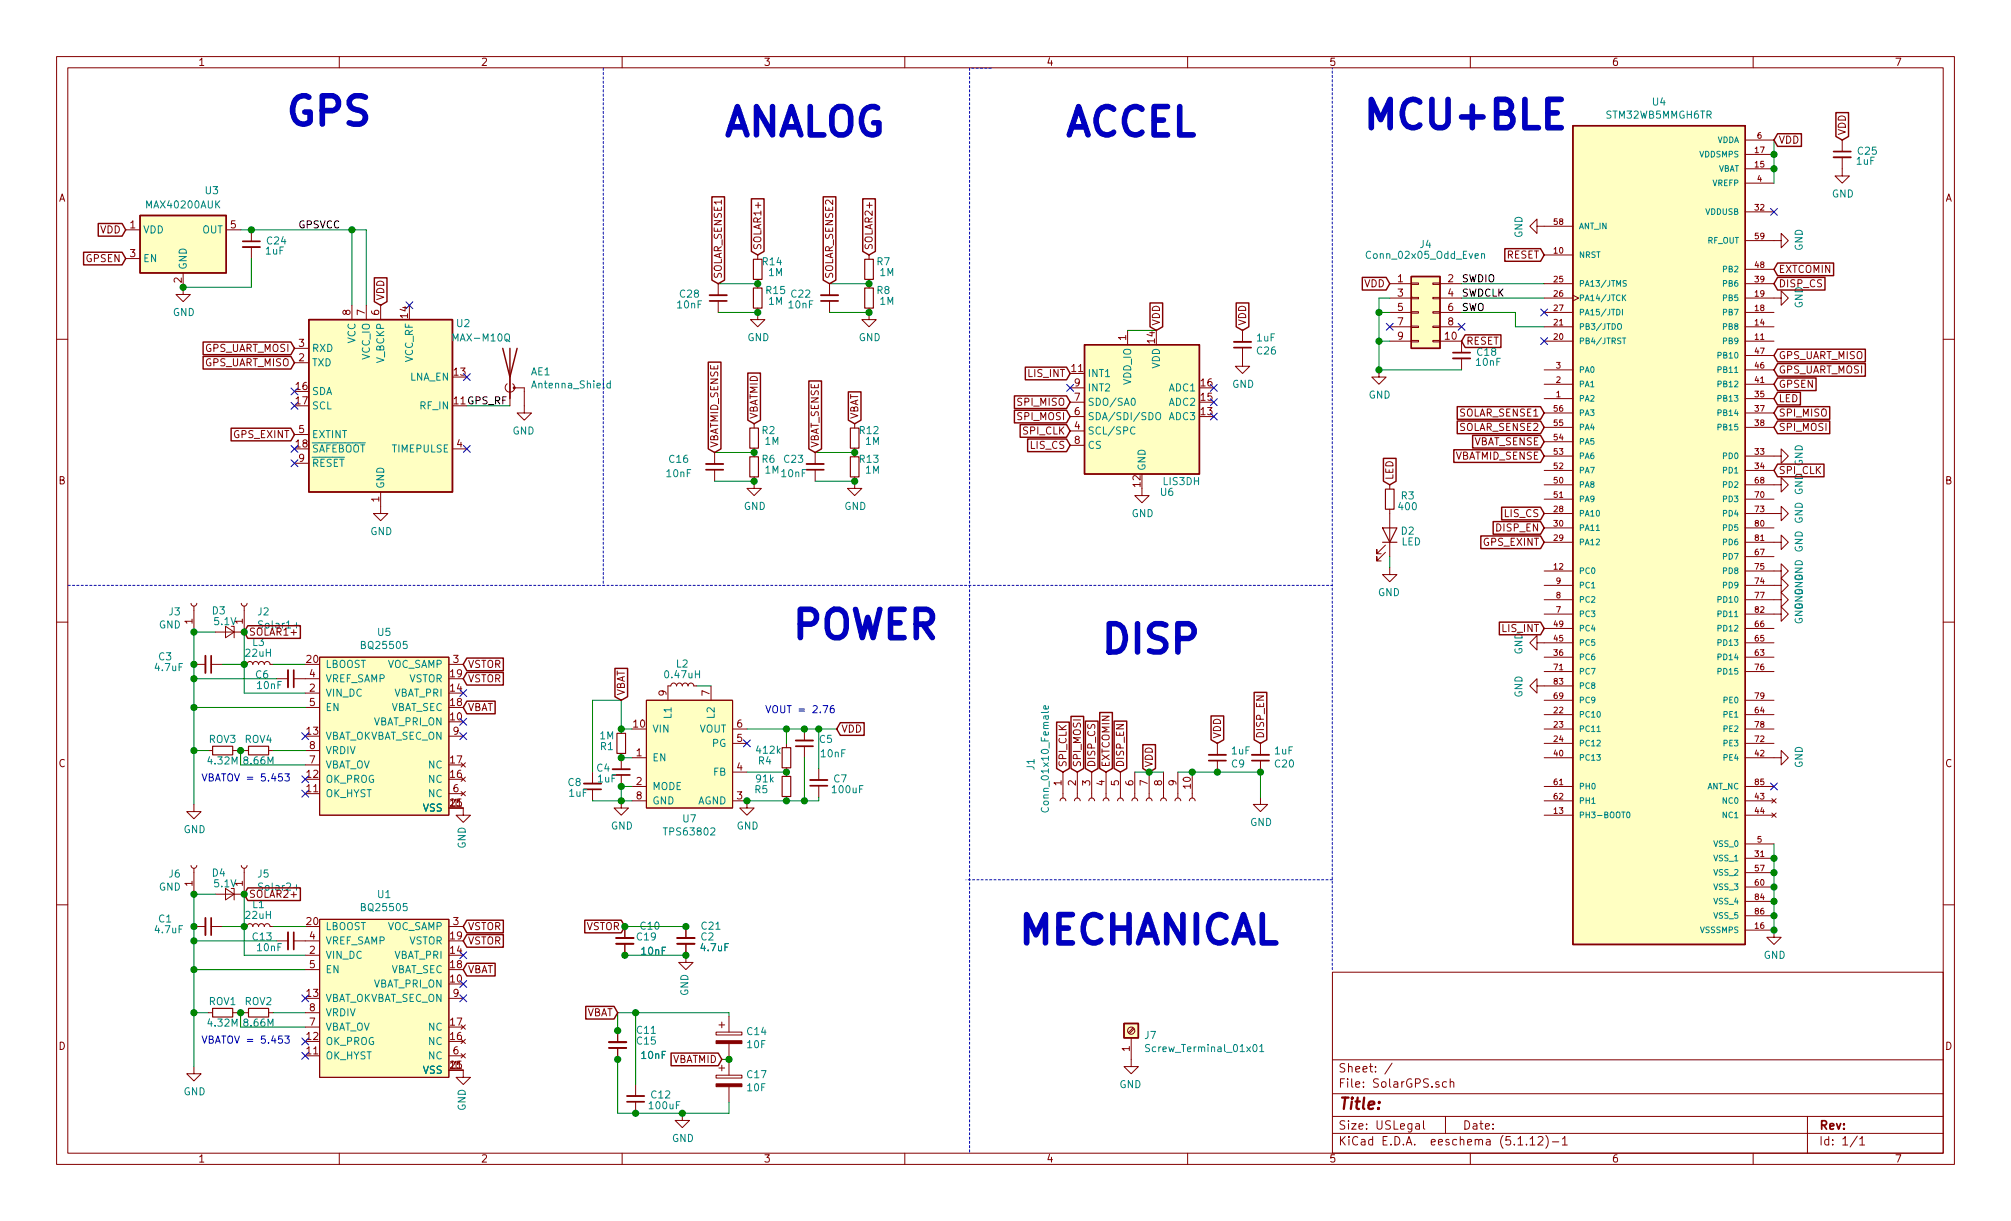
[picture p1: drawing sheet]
<svg xmlns="http://www.w3.org/2000/svg" width="356mm" height="216mm" viewBox="0 0 356 216" stroke-linecap="round" stroke-linejoin="round" font-family="sans-serif">
<g fill="none" stroke="#840000" stroke-width=".18">
<path d="M10 10h335.6v195.9h-335.6zM12 12h331.6v191.9h-331.6zM60 10v2M110 10v2M160 10v2M210 10v2M260 10v2M310 10v2M308.6 29.8h5.1M308.6 27.3h5.1M308.6 37.5h5.1M308.6 32.4h5.1"/>
<path d="M308.6 24.8h5.1M325.8 27.8v3.3h1.2l-1.2 1.3-1.3-1.3h1.3M325.8 24.8v2M10 60h2M22.2 40.6h2.6M22.2 45.7h2.6M32.4 48.3v3.8h1.3l-1.3 1.2-1.3-1.2h1.3M40 40.6h2.5M44.4 40.6v2.1M44.4 43.7v2M62.2 54v2.5M64.8 54v2.5"/>
<path d="M67.3 54v2.5M127 50.2v2M127 53.2v2M134 54.5v2h1.3l-1.3 1.3-1.3-1.3h1.3M134 45.1v.7M134 49.4v1.5M146.7 50.2v2M146.7 53.2v2M153.7 54.5v2h1.2l-1.2 1.3-1.3-1.3h1.3M153.7 45.1v.7M153.7 49.4v1.5M199.4 58.4v2.6"/>
<path d="M219.7 58.4v2.1M245.7 50.2h3.9M245.7 52.7h3.9M245.7 55.2h3.9M245.7 57.8h3.9M249.6 57.7h1.2v.2h-1.2zM249.6 52.6h1.2v.2h-1.2zM249.6 50h1.2v.3h-1.2zM249.6 55.1h1.2v.3h-1.2zM253.4 57.7h1.2v.2h-1.2zM253.4 52.6h1.2v.2h-1.2zM253.4 50h1.2v.3h-1.2z"/>
<path d="M253.4 55.1h1.2v.3h-1.2zM254.6 50.2h3.8M254.6 52.7h3.8M254.6 55.2h3.8M254.6 57.8h3.8M271.8 40v-1.3l-1.3 1.3 1.3 1.3v-1.3h6.3M273 50.2h5.1M273 52.7h5.1M273 55.2h5.1M273 57.8h5.1M273 45.1h5.1M278.1 52.2l1 .5-1 .5"/>
<path d="M308.6 52.7h6.4v-1.3l1.2 1.3-1.2 1.3v-1.3M308.6 42.5h6.4v-1.2l1.2 1.2-1.2 1.3v-1.3M308.6 50.2h5.1M308.6 55.2h5.1M308.6 57.8h5.1M308.6 47.6h5.1M343.6 60h2M52.1 64.1h2.5M52.1 61.6h2.5M52.1 76.8h2.5M80 79.4h2.5M89.7 67.9a.82 .82 0 0 0-.1 1.2 .82 .82 0 0 0 1.2 0 .82 .82 0 0 0-.1-1.2"/>
<path d="M90.2 66.7v5.1M90.9 68.6h1.8v4.4h-1.3l1.3 1.3 1.3-1.3h-1.3M133.3 74.9v.8M133.3 79.2v1.6M151.1 74.9v.8M151.1 79.2v1.6M189.2 68.6h2.6M189.2 76.2h2.6M189.2 73.7h2.6M189.2 71.1h2.6M189.2 78.7h2.6M219.7 61.5v3.3h1.3l-1.3 1.2-1.3-1.2h1.3"/>
<path d="M243.8 65.4v1.3h1.3l-1.3 1.2-1.2-1.2h1.2M245.7 60.3h3.9M249.6 60.2h1.2v.3h-1.2zM253.4 60.2h1.2v.3h-1.2zM254.6 60.3h3.8v2.1M258.4 63.4v2M273 60.3h5.1M273 70.5h5.1M273 67.9h5.1M273 65.4h5.1M273 73h5.1M273 75.6h5.1"/>
<path d="M273 78.1h5.1M308.6 60.3h5.1M308.6 70.5h5.1M308.6 67.9h5.1M308.6 65.4h5.1M308.6 73h5.1M308.6 75.6h5.1M308.6 62.9h5.1M52.1 81.9h2.5M67.3 87v3.8h1.3l-1.3 1.3-1.3-1.3h1.3M126.4 80v2M126.4 83.1v2"/>
<path d="M133.3 84.3v2.1h1.3l-1.3 1.2-1.2-1.2h1.2M144.1 80v2M144.1 83.1v2M151.1 84.3v2.1h1.3l-1.3 1.2-1.2-1.2h1.2M201.9 86.4v1.2h1.3l-1.3 1.3-1.2-1.3h1.2M245 97.7l-1.5 1.5v-.8v.8h.7M245 96.4l-1.5 1.5v-.7v.7h.7M245.7 85.7v.8M245.7 90v8.4M273 90.8h5.1M273 95.9h5.1M273 93.3h5.1"/>
<path d="M273 80.6h5.1M273 83.2h5.1M273 85.7h5.1M273 88.3h5.1M308.6 85.7h6.4v-1.2l1.2 1.2-1.2 1.3v-1.3M308.6 95.9h6.4v-1.3l1.2 1.3-1.2 1.3v-1.3M308.6 80.6h6.4v-1.2l1.2 1.2-1.2 1.3v-1.3M308.6 90.8h6.4v-1.3l1.2 1.3-1.2 1.3v-1.3M308.6 93.3h5.1M308.6 83.2h5.1M308.6 88.3h5.1M308.6 98.4h5.1"/>
<path d="M10 110h2M33.8 106.7l.1 .3 .3 .2 .4-.1 .2-.4M34.3 107.2v4.6M34.3 117.5h2M37.3 117.5h2.1M39.9 110.7l1.5 1.1-1.5 1zM40.9 110.7h.5v2.1M42.7 106.7l.1 .3 .3 .2 .4-.1 .2-.4M43.2 117.5h.5l.1-.4 .3-.1 .4 .1 .2 .4 .1-.4 .3-.1 .4 .1 .2 .4 .1-.4 .3-.1 .5 .1 .1 .4 .2-.4 .2-.1 .5 .1 .2 .4h.5M43.2 107.2v4.6h-5.1M56.5 116.2h22.9v27.9h-22.9zM79.4 117.5h2.5"/>
<path d="M245.7 100.3v1.3h-1.2l1.2 1.3 1.3-1.3h-1.3M271.8 113.7v-1.3l-1.3 1.3 1.3 1.2v-1.2h6.3M273 101h5.1M273 116.2h5.1M273 111.1h5.1M273 108.6h5.1M273 118.7h5.1M273 103.5h5.1M273 106h5.1M308.6 108.6h6.4v-1.3l1.2 1.3-1.2 1.3v-1.3M308.6 106h6.4v-1.2l1.2 1.2-1.2 1.3v-1.3M308.6 103.5h6.4v-1.3l1.2 1.3-1.2 1.3v-1.3"/>
<path d="M308.6 101h6.4v-1.3l1.2 1.3-1.2 1.2v-1.2M308.6 116.2h5.1M308.6 113.7h5.1M308.6 111.1h5.1M308.6 118.7h5.1M343.6 110h2M36.8 132.7h.8M41.1 132.7h.8M43.2 132.7h.7M47.5 132.7h.8M48.9 120h2M51.9 120h4.6"/>
<path d="M54 132.7h2.5M54 122.6h2.5M54 125.1h2.5M54 135.3h2.5M79.4 130.2h2.5M81.5 137.4l.8 .8M81.5 134.9l.8 .7M81.5 140l.8 .7M82.3 137.4l-.8 .8M82.3 134.9l-.8 .7M82.3 140l-.8 .7M104.8 136.5v2.1"/>
<path d="M104.8 139.6v2M109.9 128.9v.8M109.9 133.2v2.8M109.9 137v2.1M111.8 134h2.5M111.8 139.1h2.5M114.3 123.8h15.2v19.1h-15.2zM123.2 121.3h-.5l-.1-.3-.3-.2-.4 .1-.2 .4-.4-.5-.4 .1-.3 .4-.1-.4-.5-.1-.2 .2-.2 .3-.1-.4-.6-.1-.3 .5h-.5v2.5M125.7 121.3v2.5M129.5 136.5h2.6M129.5 131.4h2.6M129.5 128.9h2.6"/>
<path d="M139.1 131.4v.8M139.1 135.8v1.5M142.2 128.9v2M142.2 132v2M144.8 135.9v2M144.8 138.9v2.1M188 136.5v4.6M190.5 136.5v4.6M193 136.5v4.6M195.6 136.5v4.6M198.1 136.5v4.6M200.7 136.5v4.6"/>
<path d="M203.2 136.5v4.6M205.7 136.5v4.6M208.3 136.5v4.6M210.8 136.5v4.6M215.3 131.4v2.1M215.3 134.5v2M222.9 131.4v2.1M222.9 134.5v2M271.8 121.3v-1.3l-1.3 1.3 1.3 1.3v-1.3h6.3M273 134h5.1M273 139.1h5.1M273 131.4h5.1"/>
<path d="M273 128.9h5.1M273 126.4h5.1M273 123.8h5.1M308.6 134h6.4v-1.3l1.2 1.3-1.2 1.3v-1.3M308.6 139.1h5.1M308.6 131.4h5.1M308.6 128.9h5.1M308.6 126.4h5.1M308.6 123.8h5.1M10 160h2M33.8 153l.1 .3 .3 .2 .4-.1 .2-.4M34.3 142.2v1.3h1.3l-1.3 1.3-1.3-1.3h1.3"/>
<path d="M34.3 153.5v4.6M39.9 157.1l1.5 1-1.5 1zM40.9 157.1h.5v2M42.7 153l.1 .3 .3 .2 .4-.1 .2-.4M43.2 153.5v4.6h-5.1M79.4 140.3h2.5M81.9 142.9v1.2h-1.3l1.3 1.3 1.3-1.3h-1.3M109.9 141.6v1.3h1.2l-1.2 1.2-1.3-1.2h1.3M111.8 141.6h2.5M129.5 141.6h2.6v1.3h1.2l-1.2 1.2-1.3-1.2h1.3M139.1 140.8v.8M187.5 141.6l.1-.3 .3-.2 .4 .1 .2 .4"/>
<path d="M190 141.6l.1-.3 .3-.2 .4 .1 .2 .4M192.5 141.6l.2-.3 .2-.2 .5 .1 .1 .4M195.1 141.6l.1-.3 .3-.2 .4 .1 .2 .4M197.6 141.6l.1-.3 .3-.2 .5 .1 .1 .4M200.2 141.6l.1-.3 .3-.2 .4 .1 .2 .4M202.7 141.6l.1-.3 .3-.2 .4 .1 .2 .4M205.2 141.6l.2-.3 .2-.2 .5 .1 .1 .4M207.8 141.6l.1-.3 .3-.2 .4 .1 .2 .4M210.3 141.6l.1-.3 .3-.2 .5 .1 .1 .4M222.9 141v1.2h1.3l-1.3 1.3-1.3-1.3h1.3M273 141.6h5.1M273 144.1h5.1"/>
<path d="M308.6 141.6h5.1M308.6 144.1h5.1M308.6 151.8h5.1M308.6 149.2h5.1M308.6 154.3h5.1M308.6 156.8h5.1M308.6 159.4h5.1M313.3 141.2l.8 .8M313.3 143.8l.8 .7M314.1 141.2l-.8 .8M314.1 143.8l-.8 .7M343.6 160h2"/>
<path d="M34.3 163.8h2M36.8 179.1h.8M37.3 163.8h2.1M41.1 179.1h.8M43.2 163.8h.5l.1-.3 .3-.2 .4 .1 .2 .4 .1-.3 .3-.2 .4 .1 .2 .4 .1-.3 .3-.2 .5 .1 .1 .4 .2-.3 .2-.2 .5 .1 .2 .4h.5M43.2 179.1h.7M47.5 179.1h.8M48.9 166.4h2M51.9 166.4h4.6M54 168.9h2.5M54 171.5h2.5M54 179.1h2.5"/>
<path d="M56.5 162.6h22.9v27.9h-22.9zM79.4 163.8h2.5M79.4 176.5h2.5M110.5 163.8v2.1M110.5 166.9v2M121.3 166.9v3.3h-1.3l1.3 1.3 1.3-1.3h-1.3M121.3 163.8v2.1M128.9 179.7v2.8M235.6 171.9h108v32h-108zM308.6 164.5h5.1v1.2h1.3l-1.3 1.3-1.3-1.3h1.3M308.6 161.9h5.1M34.3 188.6v1.3h1.3l-1.3 1.2-1.3-1.2h1.3"/>
<path d="M54 181.6h2.5M79.4 186.7h2.5M81.5 183.8l.8 .7M81.5 181.2l.8 .8M81.5 186.3l.8 .8M81.9 189.2v1.3h-1.3l1.3 1.3 1.3-1.3h-1.3M82.3 183.8l-.8 .7M82.3 181.2l-.8 .8M82.3 186.3l-.8 .8M109.2 182.2v2.1M109.2 185.3v2M112.4 191.8v2"/>
<path d="M112.4 194.8v2.1M120.6 196.9v1.2h1.3l-1.3 1.3-1.2-1.3h1.2M126.6 190.1h4.6v.5h-4.6zM126.6 182.5h4.6v.5h-4.6zM127.1 188.8h1M127.1 181.2h1M127.6 180.7v1M127.6 188.3v1.1M128.9 184.5v5.6M128.9 192.2v2.7M200 183.5v5.1h-1.2l1.2 1.3 1.3-1.3h-1.3M200.4 181.7l-.9 .9"/>
<path d="M200.5 181.9l-.8 .9M235.6 197.4h108M235.6 193.4h108M235.6 187.4h108M246.2 188l-1.3 1.9M250.4 198.8h.5l.1 .9M251 199l-.5 .1-.2 .2 .2 .4 .5-.1M251.7 198.2v1.3l.2 .2M255.6 197.4v3M255.8 191.3h-.4l-.3 .2v.6l.3 .2 .4-.1M256.4 191.4l.2-.1h.4l.1 1M256.4 190.8v1.5"/>
<path d="M319.6 197.4v6.5M60 203.9v2M110 203.9v2M160 203.9v2M210 203.9v2M235.6 200.4h108M260 203.9v2M269.9 202.3v.2M270.6 201.4l.4-.4v1.5M270.6 202.5h.8M272 201.1l.2-.1h.4l.2 .4-.9 1.1h.9M273.4 200.8a1.79 1.79 0 0 1 0 2.2"/>
<path d="M274.5 201.9h1.1M276.3 201.4l.4-.4v1.5M276.3 202.5h.8M310 203.9v2M328.4 200.9l-1.2 1.9M328.9 201.4l.4-.4v1.5M328.9 202.5h.8"/>
<circle cx="200" cy="182.2" r=".63"/>
</g>
<g fill="none" stroke="#840000" stroke-width=".2">
<path d="M133.2 45.8h1.5v3.6h-1.5zM133.2 50.9h1.5v3.6h-1.5zM152.9 45.8h1.5v3.6h-1.5zM152.9 50.9h1.5v3.6h-1.5zM132.6 75.7h1.5v3.5h-1.5zM150.4 75.7h1.5v3.5h-1.5zM132.6 80.8h1.5v3.5h-1.5zM150.4 80.8h1.5v3.5h-1.5zM244.5 93.3h2.5l-1.3 2.6zM244.5 95.9h2.5M245 86.5h1.5v3.5h-1.5zM37.6 132h3.5v1.5h-3.5z"/>
<path d="M43.9 132h3.6v1.5h-3.6zM109.1 129.7h1.5v3.5h-1.5zM138.3 137.3h1.5v3.5h-1.5zM138.3 132.2h1.5v3.6h-1.5zM37.6 178.3h3.5v1.5h-3.5zM43.9 178.3h3.6v1.5h-3.6z"/>
</g>
<g fill="none" stroke="#840000" stroke-width=".33">
<path d="M324.2 27.8h3.1M42.9 43.7h3.1M125.5 52.2h3M145.2 52.2h3M218.2 60.5h3M256.9 63.4h3.1M124.8 82h3.1M142.6 82h3.1M36.3 116v3M50.9 118.5v3M103.3 138.6h3M108.3 136h3.1"/>
<path d="M140.7 130.9h3.1M143.3 137.9h3M213.7 133.5h3.1M221.4 133.5h3M36.3 162.3v3.1M50.9 164.8v3.1M109 165.9h3M119.8 165.9h3M107.7 184.3h3M110.9 193.8h3"/>
</g>
<g fill="none" stroke="#840000" stroke-width=".3">
<path d="M324.2 26.8h3.1M42.9 42.7h3.1M125.5 53.2h3M145.2 53.2h3M218.2 61.5h3M256.9 62.4h3.1M124.8 83.1h3.1M142.6 83.1h3.1M37.3 116v3M51.9 118.5v3M103.3 139.6h3M108.3 137h3.1"/>
<path d="M140.7 132h3.1M143.3 138.9h3M213.7 134.5h3.1M221.4 134.5h3M37.3 162.3v3.1M51.9 164.8v3.1M109 166.9h3M119.8 166.9h3M107.7 185.3h3M110.9 194.8h3"/>
</g>
<g fill="#840000" stroke="#840000" stroke-width=".18">
<path d="M126.6 191.6h4.6v.6h-4.6z"/>
<path d="M126.6 184h4.6v.5h-4.6z"/>
<circle cx="90.9" cy="68.6" r=".18"/>
</g>
<g fill="none" stroke="#840000" stroke-width=".25">
<path d="M324.6 19.9h2.3v4.2l-1.1 .7-1.2-.7zM17.4 39.5h4.2l.6 1.1-.6 1.2h-4.2zM24.8 38.1h15.2v10.2h-15.2zM125.9 34.8h2.2v14.7l-1.1 .7-1.1-.7zM132.9 35.2h2.2v9.3l-1.1 .6-1.1-.6zM145.6 34.8h2.2v14.7l-1.1 .7-1.1-.7zM152.6 35.2h2.2v9.3l-1.1 .6-1.1-.6zM278.1 22.2h30.5v144.8h-30.5zM314.3 23.6h4.2v2.3h-4.2l-.6-1.1zM14.8 44.6h6.8l.6 1.1-.6 1.1h-6.8zM54.6 56.5h25.4v30.5h-25.4zM66.2 49.1h2.2v4.2l-1.1 .7-1.1-.7z"/>
<path d="M203.4 53.6h2.2v4.2l-1.1 .6-1.1-.6zM218.6 53.6h2.2v4.2l-1.1 .6-1.1-.6zM240.9 49h4.2l.6 1.2-.6 1.1h-4.2zM249.6 48.9h5v12.7h-5zM259.1 59.2h6.3v2.2h-6.3l-.7-1.1zM266.1 44h6.3l.6 1.1-.6 1.1h-6.3zM314.3 46.5h9.9v2.2h-9.9l-.6-1.1zM314.3 49h8.4v2.3h-8.4l-.6-1.1zM35.9 63h15.5l.7 1.1-.7 1.2h-15.5zM35.9 60.5h15.5l.7 1.1-.7 1.1h-15.5zM40.9 75.7h10.5l.7 1.1-.7 1.2h-10.5zM88.9 61.6l1.3 5.1 1.2-5.1"/>
<path d="M90.2 61.6v8.9M125.2 64h2.3v15.4l-1.1 .6-1.2-.6zM132.2 66h2.3v8.3l-1.2 .6-1.1-.6zM143 67.4h2.3v12l-1.2 .6-1.1-.6zM150 69.3h2.2v5l-1.1 .6-1.1-.6zM179.4 72.5h9.2l.6 1.2-.6 1.1h-9.2zM179.4 70h9.2l.6 1.1-.6 1.1h-9.2zM180.4 75.1h8.2l.6 1.1-.6 1.1h-8.2zM181.3 64.9h7.3l.6 1.1-.6 1.2h-7.3zM181.7 77.6h6.9l.6 1.1-.6 1.2h-6.9zM191.8 61h20.3v22.8h-20.3zM257.1 79.5h15.3l.6 1.1-.6 1.2h-15.3z"/>
<path d="M257.7 71.9h14.7l.6 1.1-.6 1.1h-14.7zM257.7 74.4h14.7l.6 1.2-.6 1.1h-14.7zM260.4 77h12l.6 1.1-.6 1.1h-12zM314.3 64.3h15.5v2.2h-15.5l-.6-1.1zM314.3 61.7h15.5v2.3h-15.5l-.6-1.1zM314.3 69.4h4.1v2.2h-4.1l-.6-1.1zM314.3 66.8h6.8v2.3h-6.8l-.6-1.2zM314.3 71.9h9.2v2.2h-9.2l-.6-1.1zM314.3 74.4h9.2v2.3h-9.2l-.6-1.1zM244.6 81.1h2.3v4l-1.2 .6-1.1-.6zM261.8 94.8h10.6l.6 1.1-.6 1.1h-10.6zM264 92.2h8.4l.6 1.1-.6 1.2h-8.4z"/>
<path d="M265.5 89.7h6.9l.6 1.1-.6 1.1h-6.9zM314.3 82.1h8.2v2.2h-8.2l-.6-1.1zM43.8 110.6h9.3v2.3h-9.3l-.6-1.1zM82.5 118.9h6.5v2.2h-6.5l-.6-1.1zM82.5 116.4h6.5v2.2h-6.5l-.6-1.1zM108.7 118.2h2.3v5l-1.1 .6-1.2-.6zM265.1 110h7.3l.6 1.1-.6 1.1h-7.3zM82.5 124h5.1v2.2h-5.1l-.6-1.1zM148.6 127.8h4.2v2.2h-4.2l-.6-1.1zM186.8 127.7h2.3v8.2l-1.1 .6-1.2-.6zM189.4 126.7h2.2v9.2l-1.1 .6-1.1-.6zM191.9 127.5h2.3v8.4l-1.2 .6-1.1-.6z"/>
<path d="M194.5 126h2.2v9.9l-1.1 .6-1.1-.6zM197 127.5h2.2v8.4l-1.1 .6-1.1-.6zM202.1 131.7h2.2v4.2l-1.1 .6-1.1-.6zM214.1 126.6h2.3v4.2l-1.1 .6-1.2-.6zM221.8 122.4h2.2v8.4l-1.1 .6-1.1-.6zM43.8 157h9.3v2.2h-9.3l-.6-1.1zM82.5 170.3h5.1v2.3h-5.1l-.6-1.1zM82.5 165.3h6.5v2.2h-6.5l-.6-1.1zM82.5 162.7h6.5v2.2h-6.5l-.6-1.1zM103.4 162.7h6.5l.6 1.1-.6 1.1h-6.5zM103.6 178h5l.6 1.1-.6 1.1h-5zM118.7 186.2h8.3l.6 1.1-.6 1.1h-8.3z"/>
<path d="M198.8 181h2.5v2.5h-2.5z"/>
</g>
<g fill="none" stroke="#008484" stroke-width=".18">
<path d="M262 45l.2-.1h.3v.8M262 44.9v.8M285.9 54.7a.51 .51 0 0 1 .6 .5 .51 .51 0 0 1-.6 .5zM286.1 57.4l.2-.2 .4 .2v.5l-.1 .3h-.3l-.2-.1zM286.9 59.8h.6M286.9 54.7v1M287 52.6l.5 .6M287.2 59.8v1M287.5 52.1l-.6 .6M287.6 49.7h-.6a.42 .42 0 0 0 .5 .5v.4h-.5M107.9 67.8h-.4l-.2 .2 .1 .6h.5M107.9 67.3v1.3"/>
<path d="M200.2 70.5l.1-.1a.69 .69 0 0 1 .5 .6 .69 .69 0 0 1-.5 .7l-.2-.2-.1-.3zM200.7 75.6a.6 .6 0 0 0-.8 .4 .6 .6 0 0 0 .6 .8l.2-.2M204.4 73.1l.3-.2a.45 .45 0 0 1 .5 .5v.4l-.1 .4h-.6a1 1 0 0 1-.1-1.1zM282.3 93.8h.5M317.5 99.4a.68 .68 0 0 1 .8-.2 .68 .68 0 0 1 .4 .6h-1.3zM51.9 110.6h1M317.4 100.5h1.3l-1.3 .7h1.3M185.3 124.8l.1 .4-.2 .2-.6-.1v-.5h.3l.1 .6M282.4 129.4h.6M51.9 156.9h1M184.3 142.8a.6 .6 0 0 0 .4 .8 .6 .6 0 0 0 .7-.6l-.1-.2M287.7 143.7l.2-.1a.53 .53 0 0 1 .3 .5 .53 .53 0 0 1-.3 .5l-.3-.4z"/>
<path d="M203.3 184.8l-.5-.1-.2 .1 .1 .4 .5 .3 .1 .2-.3 .3-.4-.1M221.7 184.8l.1-.1a.67 .67 0 0 1 .5 .6 .67 .67 0 0 1-.5 .7l-.3-.5zM222.8 185l.3-.3v1.3M222.8 186h.7"/>
</g>
<g fill="#ffffc2" stroke="#ffffc2" stroke-width=".18">
<path d="M24.8 38.1h15.2v10.2h-15.2z"/>
<path d="M56.5 162.6h22.9v27.9h-22.9z"/>
<path d="M114.3 123.8h15.2v19.1h-15.2z"/>
<path d="M56.5 116.2h22.9v27.9h-22.9z"/>
<path d="M54.6 56.5h25.4v30.5h-25.4z"/>
<path d="M249.6 48.9h5v12.7h-5z"/>
<path d="M198.8 181h2.5v2.5h-2.5z"/>
<path d="M191.8 61h20.3v22.8h-20.3z"/>
<path d="M278.1 22.2h30.5v144.8h-30.5z"/>
</g>
<path d="M106.7 12.1v91.4M171.4 12.1v191.7M175.3 12.1h-3.9M12.1 103.5h223.5M235.6 155.6h-64.8M235.6 171.5v-159.4" fill="none" stroke="#0000c2" stroke-width=".18" stroke-dasharray=".4 .4"/>
<g fill="none" stroke="#008400" stroke-width=".18">
<path d="M313.7 24.8v7.6M42.5 40.6h22.3v13.4M44.4 45.7v5.1h-12M62.2 40.6v13.4M127 55.2h7M127 50.2h7M146.7 55.2h7M146.7 50.2h7M199.4 58.4h5.1M243.8 55.2h1.9M245.7 52.7h-1.9v12.7h14.6M258.4 55.2h9.6v2.6h5"/>
<path d="M258.4 50.2h14.6M258.4 52.7h14.6M82.5 71.8h7.7M243.8 60.3h1.9M126.4 85.1h6.9M126.4 80h6.9M144.1 85.1h7M144.1 80h7M245.7 98.4v1.9M38.1 111.8h-3.8v30.4M39.4 117.5h3.8M43.2 111.8v10.8h10.8"/>
<path d="M48.3 117.5h5.7M34.3 132.7h2.5M34.3 120h14.6M34.3 125.1h19.7M41.9 132.7h1.3M42.5 132.7v2.6h11.5M48.3 132.7h5.7M109.9 134h1.9M111.8 128.9h-1.9v-5.1h-5.1v12.7M111.8 139.1h-1.9v2.5M123.2 121.3h2.5M132.1 128.9h15.9"/>
<path d="M132.1 136.5h7M139.1 128.9v2.5M142.2 134v7.6M144.8 128.9v7M200.7 136.5h5M208.3 136.5h14.6v4.5M38.1 158.1h-3.8v30.5M43.2 158.1v10.8h10.8M104.8 141.6h7M144.8 141v.6h-12.7M313.7 149.2v15.3M34.3 179.1h2.5"/>
<path d="M34.3 171.5h19.7M34.3 166.4h14.6M39.4 163.8h3.8M41.9 179.1h1.3M42.5 179.1v2.5h11.5M48.3 179.1h5.7M48.3 163.8h5.7M110.5 163.8h10.8M110.5 168.9h10.8M112.4 179.1v12.7M128.9 179.7v-.6h-19.7v3.1M109.2 187.3v9.6h19.7v-2"/>
<path d="M127.6 187.3h1.3"/>
</g>
<path d="M49.9 136.8h-.6l-.1 .6 .5-.1 .3 .3v.3l-.3 .2-.5-.1M50.4 136.8h.8l-.5 .5 .4 .1v.6l-.5 .1-.2-.1M145.5 124.8h.9l-.6 1.2M147.4 124.8h-.4a.87 .87 0 0 0 0 1.2l.5-.1v-.5l-.5-.2-.2 .3M49.9 183.2h-.6l-.1 .6 .5-.1 .3 .2v.3l-.3 .3-.5-.2M50.4 183.2h.8l-.5 .5 .4 .1v.6l-.5 .1-.2-.2" fill="none" stroke="#0000c2" stroke-width=".18"/>
<g fill="#008400" stroke="#008400" stroke-width=".25">
<circle cx="134" cy="55.2" r=".51"/>
<circle cx="139.1" cy="136.5" r=".51"/>
<circle cx="243.8" cy="65.4" r=".51"/>
<circle cx="243.8" cy="60.3" r=".51"/>
<circle cx="120.6" cy="196.9" r=".51"/>
<circle cx="215.3" cy="136.5" r=".51"/>
<circle cx="222.9" cy="136.5" r=".51"/>
<circle cx="142.2" cy="128.9" r=".51"/>
<circle cx="210.8" cy="136.5" r=".51"/>
<circle cx="243.8" cy="55.2" r=".51"/>
<circle cx="144.8" cy="128.9" r=".51"/>
<circle cx="42.5" cy="179.1" r=".51"/>
<circle cx="44.5" cy="40.6" r=".51"/>
<circle cx="142.2" cy="141.6" r=".51"/>
<circle cx="134" cy="50.2" r=".51"/>
<circle cx="139.1" cy="141.6" r=".51"/>
<circle cx="34.3" cy="163.8" r=".51"/>
<circle cx="132.1" cy="141.6" r=".51"/>
<circle cx="151.1" cy="85.1" r=".51"/>
<circle cx="133.4" cy="80" r=".51"/>
<circle cx="34.3" cy="179.1" r=".51"/>
<circle cx="151.1" cy="80" r=".51"/>
<circle cx="133.4" cy="85.1" r=".51"/>
<circle cx="128.9" cy="187.3" r=".51"/>
<circle cx="34.3" cy="166.4" r=".51"/>
<circle cx="121.3" cy="163.8" r=".51"/>
<circle cx="153.7" cy="50.2" r=".51"/>
<circle cx="153.7" cy="55.2" r=".51"/>
<circle cx="109.2" cy="182.2" r=".51"/>
<circle cx="109.2" cy="187.3" r=".51"/>
<circle cx="43.2" cy="111.8" r=".51"/>
<circle cx="34.3" cy="111.8" r=".51"/>
<circle cx="34.3" cy="171.5" r=".51"/>
<circle cx="34.3" cy="117.5" r=".51"/>
<circle cx="43.2" cy="158.1" r=".51"/>
<circle cx="34.3" cy="158.1" r=".51"/>
<circle cx="34.3" cy="120" r=".51"/>
<circle cx="34.3" cy="125.1" r=".51"/>
<circle cx="109.9" cy="141.6" r=".51"/>
<circle cx="34.3" cy="132.7" r=".51"/>
<circle cx="109.9" cy="139.1" r=".51"/>
<circle cx="110.5" cy="168.9" r=".51"/>
<circle cx="121.3" cy="168.9" r=".51"/>
<circle cx="110.5" cy="163.8" r=".51"/>
<circle cx="112.4" cy="179.1" r=".51"/>
<circle cx="43.2" cy="117.5" r=".51"/>
<circle cx="112.4" cy="196.9" r=".51"/>
<circle cx="42.5" cy="132.7" r=".51"/>
<circle cx="109.9" cy="134" r=".51"/>
<circle cx="313.7" cy="156.8" r=".51"/>
<circle cx="313.7" cy="159.4" r=".51"/>
<circle cx="313.7" cy="161.9" r=".51"/>
<circle cx="313.7" cy="154.3" r=".51"/>
<circle cx="62.2" cy="40.6" r=".51"/>
<circle cx="43.2" cy="163.8" r=".51"/>
<circle cx="203.2" cy="136.5" r=".51"/>
<circle cx="313.7" cy="151.8" r=".51"/>
<circle cx="109.9" cy="128.9" r=".51"/>
<circle cx="313.7" cy="27.3" r=".51"/>
<circle cx="313.7" cy="29.8" r=".51"/>
<circle cx="32.4" cy="50.8" r=".51"/>
<circle cx="313.7" cy="164.5" r=".51"/>
<circle cx="139.1" cy="128.9" r=".51"/>
</g>
<g fill="none" stroke="#000084" stroke-width=".18">
<path d="M313.1 36.9l1.2 1.2M314.3 36.9l-1.2 1.2M71.8 53.4l1.2 1.2M73 53.4l-1.2 1.2M245.1 57.2l1.3 1.2M246.4 57.2l-1.3 1.2M257.8 57.2l1.3 1.2M259.1 57.2l-1.3 1.2M272.4 59.7l1.3 1.2M272.4 54.6l1.3 1.3M273.7 59.7l-1.3 1.2M273.7 54.6l-1.3 1.3"/>
<path d="M51.5 71.1l1.2 1.3M51.5 68.6l1.2 1.2M51.5 78.8l1.2 1.2M52.7 71.1l-1.2 1.3M52.7 68.6l-1.2 1.2M52.7 78.8l-1.2 1.2M81.9 78.8l1.3 1.2M81.9 66.1l1.3 1.2M83.2 78.8l-1.3 1.2M83.2 66.1l-1.3 1.2M188.6 68l1.2 1.2M189.8 68l-1.2 1.2"/>
<path d="M214 68l1.2 1.2M214 70.5l1.2 1.2M214 73.1l1.2 1.2M215.2 68l-1.2 1.2M215.2 70.5l-1.2 1.2M215.2 73.1l-1.2 1.2M51.5 81.3l1.2 1.2M52.7 81.3l-1.2 1.2M53.4 139.7l1.2 1.2M53.4 137.2l1.2 1.2M53.4 129.6l1.2 1.2M54.6 139.7l-1.2 1.2"/>
<path d="M54.6 137.2l-1.2 1.2M54.6 129.6l-1.2 1.2M81.3 121.9l1.2 1.3M81.3 129.6l1.2 1.2M81.3 127l1.2 1.2M82.5 121.9l-1.2 1.3M82.5 129.6l-1.2 1.2M82.5 127l-1.2 1.2M131.5 130.8l1.2 1.3M132.7 130.8l-1.2 1.3M313.1 138.5l1.2 1.2M314.3 138.5l-1.2 1.2"/>
<path d="M53.4 175.9l1.2 1.2M54.6 175.9l-1.2 1.2M81.3 168.3l1.2 1.2M81.3 173.4l1.2 1.2M81.3 175.9l1.2 1.2M82.5 168.3l-1.2 1.2M82.5 173.4l-1.2 1.2M82.5 175.9l-1.2 1.2M53.4 186.1l1.2 1.2M53.4 183.5l1.2 1.3M54.6 186.1l-1.2 1.2M54.6 183.5l-1.2 1.3"/>
</g>
<g font-size="7" fill="#0000c2">
<text x="50.2" y="22.2">GPS</text>
<text x="240.7" y="22.8">MCU+BLE</text>
<text x="127.6" y="24.1">ANALOG</text>
<text x="188" y="24.1">ACCEL</text>
<text x="139.7" y="113">POWER</text>
<text x="194.3" y="115.5">DISP</text>
<text x="179.7" y="167">MECHANICAL</text>
</g>
<text font-size="2.8" fill="#840000" x="236.6" y="196.2">Title:</text>
<g font-size="2.1" fill="#840000">
<text x="236.6" y="189.6">Sheet: /</text>
<text x="236.6" y="192.3">File: SolarGPS.sch</text>
<text x="236.6" y="202.5">KiCad E.D.A. eeschema (5.1.12)-1</text>
<text x="236.6" y="199.7">Size: USLegal</text>
<text x="258.6" y="199.7">Date:</text>
<text x="321.6" y="199.7">Rev:</text>
<text x="321.6" y="202.5">Id: 1/1</text>
</g>
<g font-size="1.8" fill="#840000">
<text x="35" y="11.6">1</text>
<text x="85" y="11.6">2</text>
<text x="135" y="11.6">3</text>
<text x="185" y="11.6">4</text>
<text x="235" y="11.6">5</text>
<text x="285" y="11.6">6</text>
<text x="335" y="11.6">7</text>
<text x="326.4" y="24" transform="rotate(-90 326.4 24)">VDD</text>
<text x="314.5" y="25.4">VDD</text>
<text x="10.4" y="35.6">A</text>
<text x="344" y="35.6">A</text>
<text x="17.7" y="41.3">VDD</text>
<text x="23" y="40.4">1</text>
<text x="40.8" y="40.4">5</text>
<text x="15.2" y="46.4">GPSEN</text>
<text x="23" y="45.5">3</text>
<text x="134.6" y="44.3" transform="rotate(-90 134.6 44.3)">SOLAR1+</text>
<text x="154.3" y="44.3" transform="rotate(-90 154.3 44.3)">SOLAR2+</text>
<text x="266.4" y="45.7">RESET</text>
<text x="32.1" y="50" transform="rotate(-90 32.1 50)">2</text>
<text x="67.9" y="53.2" transform="rotate(-90 67.9 53.2)">VDD</text>
<text x="127.6" y="49.4" transform="rotate(-90 127.6 49.4)">SOLAR_SENSE1</text>
<text x="147.3" y="49.4" transform="rotate(-90 147.3 49.4)">SOLAR_SENSE2</text>
<text x="241.2" y="50.8">VDD</text>
<text x="247.2" y="49.9">1</text>
<text x="247.2" y="52.5">3</text>
<text x="256.1" y="49.9">2</text>
<text x="256.1" y="52.5">4</text>
<text x="314.5" y="48.3">EXTCOMIN</text>
<text x="314.5" y="50.8">DISP_CS</text>
<text x="62" y="55.7" transform="rotate(-90 62 55.7)">8</text>
<text x="64.5" y="55.7" transform="rotate(-90 64.5 55.7)">7</text>
<text x="67.1" y="55.7" transform="rotate(-90 67.1 55.7)">6</text>
<text x="72.1" y="56.2" transform="rotate(-90 72.1 56.2)">14</text>
<text x="205.1" y="57.6" transform="rotate(-90 205.1 57.6)">VDD</text>
<text x="220.3" y="57.6" transform="rotate(-90 220.3 57.6)">VDD</text>
<text x="247.2" y="55">5</text>
<text x="247.2" y="57.5">7</text>
<text x="256.1" y="55">6</text>
<text x="256.1" y="57.5">8</text>
<text x="36.1" y="64.8">GPS_UART_MISO</text>
<text x="36.1" y="62.2">GPS_UART_MOSI</text>
<text x="52.9" y="63.9">2</text>
<text x="52.9" y="61.3">3</text>
<text x="189.5" y="65.8">11</text>
<text x="199.1" y="60.2" transform="rotate(-90 199.1 60.2)">1</text>
<text x="204.2" y="60.7" transform="rotate(-90 204.2 60.7)">14</text>
<text x="247.2" y="60.1">9</text>
<text x="255.6" y="60.1">10</text>
<text x="259.2" y="61">RESET</text>
<text x="314.5" y="63.5">GPS_UART_MISO</text>
<text x="52.4" y="69">16</text>
<text x="52.4" y="71.5">17</text>
<text x="80.3" y="66.4">13</text>
<text x="180.1" y="71.8">SPI_MISO</text>
<text x="181.9" y="66.7">LIS_INT</text>
<text x="190" y="70.9">7</text>
<text x="190" y="68.3">9</text>
<text x="212.4" y="70.9">15</text>
<text x="212.4" y="68.3">16</text>
<text x="314.5" y="66">GPS_UART_MOSI</text>
<text x="314.5" y="71.1">LED</text>
<text x="314.5" y="68.6">GPSEN</text>
<text x="41.4" y="77.5">GPS_EXINT</text>
<text x="52.9" y="76.6">5</text>
<text x="134" y="74.1" transform="rotate(-90 134 74.1)">VBATMID</text>
<text x="151.8" y="74.1" transform="rotate(-90 151.8 74.1)">VBAT</text>
<text x="180.1" y="74.3">SPI_MOSI</text>
<text x="181" y="76.8">SPI_CLK</text>
<text x="190" y="75.9">4</text>
<text x="190" y="73.4">6</text>
<text x="212.4" y="73.4">13</text>
<text x="258.1" y="73.7">SOLAR_SENSE1</text>
<text x="258.1" y="76.2">SOLAR_SENSE2</text>
<text x="314.5" y="73.7">SPI_MISO</text>
<text x="314.5" y="76.2">SPI_MOSI</text>
<text x="52.4" y="79.1">18</text>
<text x="52.9" y="81.7">9</text>
<text x="80.8" y="79.1">4</text>
<text x="127" y="79.2" transform="rotate(-90 127 79.2)">VBATMID_SENSE</text>
<text x="144.8" y="79.2" transform="rotate(-90 144.8 79.2)">VBAT_SENSE</text>
<text x="182.2" y="79.4">LIS_CS</text>
<text x="190" y="78.5">8</text>
<text x="257.2" y="81.3">VBATMID_SENSE</text>
<text x="260.5" y="78.7">VBAT_SENSE</text>
<text x="314.5" y="83.8">SPI_CLK</text>
<text x="10.4" y="85.6">B</text>
<text x="67.1" y="88.7" transform="rotate(-90 67.1 88.7)">1</text>
<text x="201.7" y="86.1" transform="rotate(-90 201.7 86.1)">12</text>
<text x="246.4" y="84.9" transform="rotate(-90 246.4 84.9)">LED</text>
<text x="344" y="85.6">B</text>
<text x="264.7" y="94">DISP_EN</text>
<text x="266.1" y="91.4">LIS_CS</text>
<text x="262.3" y="96.5">GPS_EXINT</text>
<text x="34" y="110.3" transform="rotate(-90 34 110.3)">1</text>
<text x="42.9" y="110.3" transform="rotate(-90 42.9 110.3)">1</text>
<text x="44" y="112.4">SOLAR1+</text>
<text x="265.7" y="111.8">LIS_INT</text>
<text x="54.3" y="117.2">20</text>
<text x="54.8" y="119.8">4</text>
<text x="79.7" y="119.8">19</text>
<text x="80.2" y="117.2">3</text>
<text x="82.7" y="118.1">VSTOR</text>
<text x="269.2" y="115.7" transform="rotate(-90 269.2 115.7)">GND</text>
<text x="54.8" y="122.3">2</text>
<text x="54.8" y="124.8">5</text>
<text x="79.7" y="122.3">14</text>
<text x="79.7" y="124.8">18</text>
<text x="82.7" y="120.6">VSTOR</text>
<text x="82.7" y="125.7">VBAT</text>
<text x="110.5" y="123" transform="rotate(-90 110.5 123)">VBAT</text>
<text x="117.9" y="123" transform="rotate(-90 117.9 123)">9</text>
<text x="125.5" y="123" transform="rotate(-90 125.5 123)">7</text>
<text x="54.3" y="129.9">13</text>
<text x="79.7" y="127.4">10</text>
<text x="80.2" y="129.9">9</text>
<text x="112.1" y="128.7">10</text>
<text x="130.3" y="131.2">5</text>
<text x="130.3" y="128.7">6</text>
<text x="148.7" y="129.5">VDD</text>
<text x="215.9" y="130.7" transform="rotate(-90 215.9 130.7)">VDD</text>
<text x="223.5" y="130.7" transform="rotate(-90 223.5 130.7)">DISP_EN</text>
<text x="10.4" y="135.6">C</text>
<text x="54.3" y="137.5">12</text>
<text x="54.8" y="135">7</text>
<text x="54.8" y="132.5">8</text>
<text x="79.7" y="137.5">16</text>
<text x="79.7" y="135">17</text>
<text x="112.5" y="133.7">1</text>
<text x="130.3" y="136.3">4</text>
<text x="188.6" y="135.7" transform="rotate(-90 188.6 135.7)">SPI_CLK</text>
<text x="191.1" y="135.7" transform="rotate(-90 191.1 135.7)">SPI_MOSI</text>
<text x="193.7" y="135.7" transform="rotate(-90 193.7 135.7)">DISP_CS</text>
<text x="196.2" y="135.7" transform="rotate(-90 196.2 135.7)">EXTCOMIN</text>
<text x="198.8" y="135.7" transform="rotate(-90 198.8 135.7)">DISP_EN</text>
<text x="203.8" y="135.7" transform="rotate(-90 203.8 135.7)">VDD</text>
<text x="344" y="135.6">C</text>
<text x="54.3" y="140.1">11</text>
<text x="79.7" y="142.6">21</text>
<text x="80.2" y="142.6">1</text>
<text x="80.2" y="140.1">6</text>
<text x="112.5" y="138.8">2</text>
<text x="112.5" y="141.4">8</text>
<text x="130.3" y="141.4">3</text>
<text x="187.7" y="138.9" transform="rotate(-90 187.7 138.9)">1</text>
<text x="190.2" y="138.9" transform="rotate(-90 190.2 138.9)">2</text>
<text x="192.8" y="138.9" transform="rotate(-90 192.8 138.9)">3</text>
<text x="195.3" y="138.9" transform="rotate(-90 195.3 138.9)">4</text>
<text x="197.9" y="138.9" transform="rotate(-90 197.9 138.9)">5</text>
<text x="200.4" y="138.9" transform="rotate(-90 200.4 138.9)">6</text>
<text x="202.9" y="138.9" transform="rotate(-90 202.9 138.9)">7</text>
<text x="205.5" y="138.9" transform="rotate(-90 205.5 138.9)">8</text>
<text x="208" y="138.9" transform="rotate(-90 208 138.9)">9</text>
<text x="210.6" y="139.4" transform="rotate(-90 210.6 139.4)">10</text>
<text x="34" y="156.7" transform="rotate(-90 34 156.7)">1</text>
<text x="42.9" y="156.7" transform="rotate(-90 42.9 156.7)">1</text>
<text x="44" y="158.8">SOLAR2+</text>
<text x="54.3" y="163.6">20</text>
<text x="54.8" y="166.1">4</text>
<text x="79.7" y="166.1">19</text>
<text x="80.2" y="163.6">3</text>
<text x="82.7" y="167">VSTOR</text>
<text x="82.7" y="164.5">VSTOR</text>
<text x="103.6" y="164.5">VSTOR</text>
<text x="54.8" y="168.7">2</text>
<text x="54.8" y="171.2">5</text>
<text x="79.7" y="173.7">10</text>
<text x="79.7" y="168.7">14</text>
<text x="79.7" y="171.2">18</text>
<text x="82.7" y="172.1">VBAT</text>
<text x="54.3" y="176.3">13</text>
<text x="54.8" y="178.8">8</text>
<text x="80.2" y="176.3">9</text>
<text x="103.6" y="179.7">VBAT</text>
<text x="10.4" y="185.6">D</text>
<text x="54.3" y="183.9">12</text>
<text x="54.8" y="181.4">7</text>
<text x="79.7" y="183.9">16</text>
<text x="79.7" y="181.4">17</text>
<text x="199.8" y="185.9" transform="rotate(-90 199.8 185.9)">1</text>
<text x="344" y="185.6">D</text>
<text x="54.3" y="186.4">11</text>
<text x="79.7" y="189">21</text>
<text x="80.2" y="189">1</text>
<text x="80.2" y="186.4">6</text>
<text x="118.8" y="188">VBATMID</text>
<text x="35" y="205.5">1</text>
<text x="85" y="205.5">2</text>
<text x="135" y="205.5">3</text>
<text x="185" y="205.5">4</text>
<text x="235" y="205.5">5</text>
<text x="285" y="205.5">6</text>
<text x="335" y="205.5">7</text>
</g>
<g font-size="1.8" fill="#008484">
<text x="284.1" y="21">STM32WB5MMGH6TR</text>
<text x="292.3" y="18.7">U4</text>
<text x="328.3" y="29.1">1uF</text>
<text x="328.6" y="27.4">C25</text>
<text x="36.3" y="34.3">U3</text>
<text x="323.9" y="34.9">GND</text>
<text x="25.3" y="41.3">VDD</text>
<text x="26.1" y="36.9">MAX40200AUK</text>
<text x="35.8" y="41.3">OUT</text>
<text x="25.3" y="46.4">EN</text>
<text x="33" y="47.8" transform="rotate(-90 33 47.8)">GND</text>
<text x="47" y="45">1uF</text>
<text x="47.3" y="43.2">C24</text>
<text x="134.9" y="46.9">R14</text>
<text x="155.1" y="46.9">R7</text>
<text x="242" y="45.8">Conn_02x05_Odd_Even</text>
<text x="251.1" y="43.9">J4</text>
<text x="269.2" y="42.1" transform="rotate(-90 269.2 42.1)">GND</text>
<text x="318.8" y="44.4" transform="rotate(-90 318.8 44.4)">GND</text>
<text x="120.3" y="52.6">C28</text>
<text x="135.5" y="52">R15</text>
<text x="135.9" y="48.8">1M</text>
<text x="135.9" y="53.9">1M</text>
<text x="140" y="52.6">C22</text>
<text x="155.1" y="52">R8</text>
<text x="155.6" y="48.8">1M</text>
<text x="155.6" y="53.9">1M</text>
<text x="30.6" y="55.9">GND</text>
<text x="80.8" y="57.8">U2</text>
<text x="119.9" y="54.5">10nF</text>
<text x="139.5" y="54.5">10nF</text>
<text x="318.8" y="54.5" transform="rotate(-90 318.8 54.5)">GND</text>
<text x="55.1" y="64.8">TXD</text>
<text x="55.1" y="62.2">RXD</text>
<text x="62.9" y="60.8" transform="rotate(-90 62.9 60.8)">VCC</text>
<text x="65.4" y="63.6" transform="rotate(-90 65.4 63.6)">VCC_IO</text>
<text x="67.9" y="64.2" transform="rotate(-90 67.9 64.2)">V_BCKP</text>
<text x="73" y="64.1" transform="rotate(-90 73 64.1)">VCC_RF</text>
<text x="80.4" y="60.4">MAX-M10Q</text>
<text x="132.2" y="60.3">GND</text>
<text x="151.8" y="60.3">GND</text>
<text x="205.1" y="65.2" transform="rotate(-90 205.1 65.2)">VDD</text>
<text x="222.3" y="60.4">1uF</text>
<text x="222.3" y="62.7">C26</text>
<text x="261.1" y="64.7">10nF</text>
<text x="261.3" y="62.9">C18</text>
<text x="55.1" y="69.8">SDA</text>
<text x="72.4" y="67.3">LNA_EN</text>
<text x="93.9" y="66.4">AE1</text>
<text x="94.4" y="68.7">Antenna_Shield</text>
<text x="192.3" y="66.7">INT1</text>
<text x="192.3" y="71.8">SDO/SA0</text>
<text x="192.3" y="69.2">INT2</text>
<text x="200" y="68" transform="rotate(-90 200 68)">VDD_IO</text>
<text x="206.8" y="71.8">ADC2</text>
<text x="206.8" y="69.2">ADC1</text>
<text x="217.9" y="68.6">GND</text>
<text x="242" y="70.5">GND</text>
<text x="55.1" y="72.4">SCL</text>
<text x="55.1" y="77.5">EXTINT</text>
<text x="74.4" y="72.4">RF_IN</text>
<text x="90.6" y="76.8">GND</text>
<text x="134.8" y="76.8">R2</text>
<text x="152" y="76.8">R12</text>
<text x="192.3" y="76.8">SCL/SPC</text>
<text x="192.3" y="74.3">SDA/SDI/SDO</text>
<text x="206.8" y="74.3">ADC3</text>
<text x="55.1" y="80">SAFEBOOT</text>
<text x="55.1" y="82.5">RESET</text>
<text x="69.4" y="80">TIMEPULSE</text>
<text x="118.4" y="81.8">C16</text>
<text x="134.8" y="81.8">R6</text>
<text x="135.3" y="83.7">1M</text>
<text x="135.3" y="78.7">1M</text>
<text x="138.7" y="81.8">C23</text>
<text x="152" y="81.8">R13</text>
<text x="153.1" y="78.7">1M</text>
<text x="153.1" y="83.7">1M</text>
<text x="192.3" y="79.4">CS</text>
<text x="202.6" y="83.3" transform="rotate(-90 202.6 83.3)">GND</text>
<text x="67.9" y="86.5" transform="rotate(-90 67.9 86.5)">GND</text>
<text x="118" y="84.4">10nF</text>
<text x="138.3" y="84.4">10nF</text>
<text x="205.3" y="87.7">U6</text>
<text x="205.8" y="85.8">LIS3DH</text>
<text x="247.8" y="88.3">R3</text>
<text x="65.5" y="94.6">GND</text>
<text x="131.5" y="90.2">GND</text>
<text x="149.3" y="90.2">GND</text>
<text x="200.1" y="91.4">GND</text>
<text x="247.4" y="90.2">400</text>
<text x="247.8" y="94.5">D2</text>
<text x="247.8" y="96.4">LED</text>
<text x="318.8" y="97.7" transform="rotate(-90 318.8 97.7)">GND GND GND GND</text>
<text x="243.7" y="105.4">GND</text>
<text x="28.1" y="111.1">GND</text>
<text x="29.9" y="108.8">J3</text>
<text x="37.6" y="108.6">D3</text>
<text x="38" y="110.5">5.1V</text>
<text x="45.6" y="108.8">J2</text>
<text x="46.1" y="111.1">Solar1+</text>
<text x="66.8" y="112.4">U5</text>
<text x="318.8" y="110.4" transform="rotate(-90 318.8 110.4)">GND GND</text>
<text x="27.5" y="118.7">4.7uF</text>
<text x="28.1" y="116.8">C3</text>
<text x="43.5" y="116.1">22uH</text>
<text x="44.7" y="114.2">L3</text>
<text x="45.2" y="119.9">C6</text>
<text x="57.5" y="118.1">LBOOST</text>
<text x="64.2" y="114.8">BQ25505</text>
<text x="68.4" y="118.1">VOC_SAMP</text>
<text x="117.8" y="119.9">0.47uH</text>
<text x="119.6" y="118">L2</text>
<text x="45.6" y="121.8">10nF</text>
<text x="57.5" y="123.2">VIN_DC</text>
<text x="57.5" y="120.6">VREF_SAMP</text>
<text x="57.5" y="125.7">EN</text>
<text x="68.9" y="125.7">VBAT_SEC</text>
<text x="69.6" y="123.2">VBAT_PRI</text>
<text x="72.3" y="120.6">VSTOR</text>
<text x="269.2" y="123.4" transform="rotate(-90 269.2 123.4)">GND</text>
<text x="37" y="131.4">ROV3</text>
<text x="43.3" y="131.4">ROV4</text>
<text x="57.5" y="130.8">VBAT_OKVBAT_SEC_ON</text>
<text x="66" y="128.3">VBAT_PRI_ON</text>
<text x="106.1" y="130.7">1M</text>
<text x="115.3" y="129.5">VIN</text>
<text x="118.7" y="126.9" transform="rotate(-90 118.7 126.9)">L1</text>
<text x="123.6" y="129.5">VOUT</text>
<text x="126.4" y="126.9" transform="rotate(-90 126.4 126.9)">L2</text>
<text x="144.9" y="131.4">C5</text>
<text x="36.9" y="135.2">4.32M</text>
<text x="43.3" y="135.2">8.66M</text>
<text x="57.5" y="135.9">VBAT_OV</text>
<text x="57.5" y="133.3">VRDIV</text>
<text x="75.8" y="135.9">NC</text>
<text x="105.6" y="136.4">C4</text>
<text x="106.2" y="132.6">R1</text>
<text x="115.3" y="134.6">EN</text>
<text x="126" y="132.1">PG</text>
<text x="126.2" y="137.2">FB</text>
<text x="133.9" y="133.3">412k</text>
<text x="134.1" y="135.2">R4</text>
<text x="145.3" y="133.9">10nF</text>
<text x="182.9" y="136.1" transform="rotate(-90 182.9 136.1)">J1</text>
<text x="217.8" y="135.7">C9</text>
<text x="217.8" y="133.4">1uF</text>
<text x="225.5" y="133.4">1uF</text>
<text x="225.5" y="135.7">C20</text>
<text x="318.8" y="135.8" transform="rotate(-90 318.8 135.8)">GND</text>
<text x="57.5" y="141">OK_HYST</text>
<text x="57.5" y="138.4">OK_PROG</text>
<text x="74.8" y="143.5">VSS</text>
<text x="75.8" y="138.4">NC</text>
<text x="75.8" y="141">NC</text>
<text x="100.5" y="139">C8</text>
<text x="100.7" y="140.9">1uF</text>
<text x="105.7" y="138.4">1uF</text>
<text x="115.3" y="139.7">MODE</text>
<text x="115.3" y="142.2">GND</text>
<text x="123.3" y="142.2">AGND</text>
<text x="133.5" y="140.3">R5</text>
<text x="133.8" y="138.4">91k</text>
<text x="147.3" y="140.3">100uF</text>
<text x="147.5" y="138.4">C7</text>
<text x="185.5" y="142.9" transform="rotate(-90 185.5 142.9)">Conn_01x10_Female</text>
<text x="32.5" y="147.3">GND</text>
<text x="108" y="146.7">GND</text>
<text x="117.8" y="147.7">TPS63802</text>
<text x="120.8" y="145.4">U7</text>
<text x="130.3" y="146.7">GND</text>
<text x="221.1" y="146">GND</text>
<text x="29.9" y="155.2">J6</text>
<text x="37.6" y="155">D4</text>
<text x="45.6" y="155.2">J5</text>
<text x="82.3" y="150.1" transform="rotate(-90 82.3 150.1)">GND</text>
<text x="28.1" y="157.5">GND</text>
<text x="38" y="156.9">5.1V</text>
<text x="44.7" y="160.6">L1</text>
<text x="46.1" y="157.5">Solar2+</text>
<text x="64.2" y="161.1">BQ25505</text>
<text x="66.8" y="158.8">U1</text>
<text x="27.5" y="165">4.7uF</text>
<text x="28.1" y="163.1">C1</text>
<text x="43.5" y="162.5">22uH</text>
<text x="44.7" y="166.3">C13</text>
<text x="57.5" y="164.5">LBOOST</text>
<text x="57.5" y="167">VREF_SAMP</text>
<text x="68.4" y="164.5">VOC_SAMP</text>
<text x="72.3" y="167">VSTOR</text>
<text x="112.7" y="166.3">C19</text>
<text x="113.3" y="164.4">C10</text>
<text x="124" y="166.3">C2</text>
<text x="124.1" y="164.4">C21</text>
<text x="45.6" y="168.2">10nF</text>
<text x="57.5" y="169.5">VIN_DC</text>
<text x="57.5" y="172.1">EN</text>
<text x="68.9" y="172.1">VBAT_SEC</text>
<text x="69.6" y="169.5">VBAT_PRI</text>
<text x="113.5" y="168.8">10nF</text>
<text x="124.1" y="168.2">4.7uF</text>
<text x="311.9" y="169.5">GND</text>
<text x="37" y="177.7">ROV1</text>
<text x="43.3" y="177.7">ROV2</text>
<text x="57.5" y="177.2">VBAT_OKVBAT_SEC_ON</text>
<text x="57.5" y="179.7">VRDIV</text>
<text x="66" y="174.6">VBAT_PRI_ON</text>
<text x="121.7" y="176.1" transform="rotate(-90 121.7 176.1)">GND</text>
<text x="36.9" y="181.5">4.32M</text>
<text x="43.3" y="181.5">8.66M</text>
<text x="57.5" y="184.8">OK_PROG</text>
<text x="57.5" y="182.2">VBAT_OV</text>
<text x="75.8" y="184.8">NC</text>
<text x="75.8" y="182.2">NC</text>
<text x="112.7" y="184.7">C15</text>
<text x="112.7" y="182.8">C11</text>
<text x="132.2" y="183">C14</text>
<text x="132.2" y="185.3">10F</text>
<text x="202.5" y="183.7">J7</text>
<text x="57.5" y="187.3">OK_HYST</text>
<text x="74.8" y="189.9">VSS</text>
<text x="75.8" y="187.3">NC</text>
<text x="113.5" y="187.2">10nF</text>
<text x="132.2" y="190.7">C17</text>
<text x="203.3" y="186">Screw_Terminal_01x01</text>
<text x="32.5" y="193.7">GND</text>
<text x="82.3" y="196.4" transform="rotate(-90 82.3 196.4)">GND</text>
<text x="114.9" y="196.1">100uF</text>
<text x="115.2" y="194.2">C12</text>
<text x="132.2" y="193">10F</text>
<text x="197.9" y="192.4">GND</text>
<text x="118.8" y="201.9">GND</text>
</g>
<g font-size="1.8">
<text x="52.7" y="40.4">GPSVCC</text>
<text x="258.4" y="52.5">SWDCLK</text>
<text x="258.4" y="49.9">SWDIO</text>
<text x="258.4" y="55">SWO</text>
<text x="80.3" y="71.5">11GPS_RF</text>
</g>
<g font-size="1.8" fill="#0000c2">
<text x="135.3" y="126.1">VOUT = 2.76</text>
<text x="35.6" y="138.2">VBATOV = 5.453</text>
<text x="35.6" y="184.5">VBATOV = 5.453</text>
</g>
<g font-size="1.4" fill="#008484">
<text x="300.6" y="27.8">VDDSMPS</text>
<text x="303.6" y="25.3">VDDA</text>
<text x="302.9" y="32.9">VREFP</text>
<text x="303.7" y="30.4">VBAT</text>
<text x="279.1" y="40.5">ANT_IN</text>
<text x="301.6" y="38">VDDUSB</text>
<text x="279.1" y="45.6">NRST</text>
<text x="301.9" y="43.1">RF_OUT</text>
<text x="279.1" y="50.7">PA13/JTMS</text>
<text x="279.1" y="53.2">PA14/JTCK</text>
<text x="304.9" y="53.2">PB5</text>
<text x="304.9" y="50.7">PB6</text>
<text x="304.9" y="48.1">PB2</text>
<text x="279.1" y="58.3">PB3/JTDO</text>
<text x="279.1" y="55.8">PA15/JTDI</text>
<text x="304.9" y="58.3">PB8</text>
<text x="304.9" y="55.8">PB7</text>
<text x="279.1" y="60.8">PB4/JTRST</text>
<text x="279.1" y="65.9">PA0</text>
<text x="304.1" y="65.9">PB11</text>
<text x="304.1" y="63.4">PB10</text>
<text x="304.9" y="60.8">PB9</text>
<text x="279.1" y="71">PA2</text>
<text x="279.1" y="68.5">PA1</text>
<text x="304.1" y="71">PB13</text>
<text x="304.1" y="68.5">PB12</text>
<text x="279.1" y="76.1">PA4</text>
<text x="279.1" y="73.5">PA3</text>
<text x="304.1" y="73.5">PB14</text>
<text x="304.1" y="76.1">PB15</text>
<text x="279.1" y="83.7">PA7</text>
<text x="279.1" y="81.2">PA6</text>
<text x="279.1" y="78.6">PA5</text>
<text x="304.9" y="81.2">PD0</text>
<text x="304.9" y="83.7">PD1</text>
<text x="279.1" y="86.2">PA8</text>
<text x="279.1" y="88.8">PA9</text>
<text x="304.9" y="86.2">PD2</text>
<text x="304.9" y="88.8">PD3</text>
<text x="279.1" y="91.3">PA10</text>
<text x="279.1" y="93.9">PA11</text>
<text x="304.9" y="91.3">PD4</text>
<text x="304.9" y="93.9">PD5</text>
<text x="279.1" y="101.5">PC0</text>
<text x="279.1" y="96.4">PA12</text>
<text x="304.9" y="98.9">PD7</text>
<text x="304.9" y="101.5">PD8</text>
<text x="304.9" y="96.4">PD6</text>
<text x="279.1" y="106.6">PC2</text>
<text x="279.1" y="104">PC1</text>
<text x="304.1" y="106.6">PD10</text>
<text x="304.9" y="104">PD9</text>
<text x="279.1" y="111.6">PC4</text>
<text x="279.1" y="109.1">PC3</text>
<text x="304.1" y="111.6">PD12</text>
<text x="304.1" y="109.1">PD11</text>
<text x="279.1" y="116.7">PC6</text>
<text x="279.1" y="114.2">PC5</text>
<text x="279.1" y="119.3">PC7</text>
<text x="304.1" y="116.7">PD14</text>
<text x="304.1" y="114.2">PD13</text>
<text x="304.1" y="119.3">PD15</text>
<text x="279.1" y="124.3">PC9</text>
<text x="279.1" y="121.8">PC8</text>
<text x="304.9" y="124.3">PE0</text>
<text x="279.1" y="126.9">PC10</text>
<text x="279.1" y="129.4">PC11</text>
<text x="279.1" y="132">PC12</text>
<text x="304.9" y="126.9">PE1</text>
<text x="304.9" y="132">PE3</text>
<text x="304.9" y="129.4">PE2</text>
<text x="279.1" y="134.5">PC13</text>
<text x="304.9" y="134.5">PE4</text>
<text x="279.1" y="139.6">PH0</text>
<text x="279.1" y="142.1">PH1</text>
<text x="301.9" y="139.6">ANT_NC</text>
<text x="304.8" y="142.1">NC0</text>
<text x="279.1" y="144.7">PH3-BOOT0</text>
<text x="303.2" y="149.7">VSS_0</text>
<text x="304.8" y="144.7">NC1</text>
<text x="303.2" y="152.3">VSS_1</text>
<text x="303.2" y="154.8">VSS_2</text>
<text x="303.2" y="157.4">VSS_3</text>
<text x="303.2" y="159.9">VSS_4</text>
<text x="300.8" y="165">VSSSMPS</text>
<text x="303.2" y="162.4">VSS_5</text>
</g>
<g font-size="1.4" fill="#840000">
<text x="310.4" y="29.6">15</text>
<text x="310.4" y="27.1">17</text>
<text x="310.8" y="24.5">6</text>
<text x="310.8" y="32.1">4</text>
<text x="274.8" y="39.8">58</text>
<text x="310.4" y="37.2">32</text>
<text x="274.8" y="44.8">10</text>
<text x="310.4" y="47.4">48</text>
<text x="310.4" y="42.3">59</text>
<text x="274.8" y="49.9">25</text>
<text x="274.8" y="52.5">26</text>
<text x="310.4" y="52.5">19</text>
<text x="310.4" y="49.9">39</text>
<text x="274.8" y="57.5">21</text>
<text x="274.8" y="55">27</text>
<text x="310.4" y="57.5">14</text>
<text x="310.4" y="55">18</text>
<text x="274.8" y="60.1">20</text>
<text x="275.2" y="65.2">3</text>
<text x="310.4" y="60.1">11</text>
<text x="310.4" y="65.2">46</text>
<text x="310.4" y="62.6">47</text>
<text x="275.2" y="70.2">1</text>
<text x="275.2" y="67.7">2</text>
<text x="310.4" y="70.2">35</text>
<text x="310.4" y="67.7">41</text>
<text x="274.8" y="77.9">54</text>
<text x="274.8" y="75.3">55</text>
<text x="274.8" y="72.8">56</text>
<text x="310.4" y="72.8">37</text>
<text x="310.4" y="75.3">38</text>
<text x="274.8" y="82.9">52</text>
<text x="274.8" y="80.4">53</text>
<text x="310.4" y="80.4">33</text>
<text x="310.4" y="82.9">34</text>
<text x="274.8" y="85.5">50</text>
<text x="274.8" y="88">51</text>
<text x="310.4" y="85.5">68</text>
<text x="310.4" y="88">70</text>
<text x="274.8" y="90.6">28</text>
<text x="274.8" y="95.6">29</text>
<text x="274.8" y="93.1">30</text>
<text x="310.4" y="90.6">73</text>
<text x="310.4" y="93.1">80</text>
<text x="310.4" y="95.6">81</text>
<text x="274.8" y="100.7">12</text>
<text x="310.4" y="98.2">67</text>
<text x="310.4" y="100.7">75</text>
<text x="275.2" y="105.8">8</text>
<text x="275.2" y="103.3">9</text>
<text x="310.4" y="103.3">74</text>
<text x="310.4" y="105.8">77</text>
<text x="274.8" y="113.4">45</text>
<text x="274.8" y="110.9">49</text>
<text x="275.2" y="108.3">7</text>
<text x="310.4" y="113.4">65</text>
<text x="310.4" y="110.9">66</text>
<text x="310.4" y="108.3">82</text>
<text x="274.8" y="116">36</text>
<text x="274.8" y="118.5">71</text>
<text x="310.4" y="116">63</text>
<text x="310.4" y="118.5">76</text>
<text x="274.8" y="123.6">69</text>
<text x="274.8" y="121">83</text>
<text x="310.4" y="123.6">79</text>
<text x="274.8" y="126.1">22</text>
<text x="274.8" y="128.7">23</text>
<text x="274.8" y="131.2">24</text>
<text x="310.4" y="126.1">64</text>
<text x="310.4" y="131.2">72</text>
<text x="310.4" y="128.7">78</text>
<text x="274.8" y="133.7">40</text>
<text x="310.4" y="133.7">42</text>
<text x="274.8" y="143.9">13</text>
<text x="274.8" y="138.8">61</text>
<text x="274.8" y="141.4">62</text>
<text x="310.4" y="141.4">43</text>
<text x="310.4" y="143.9">44</text>
<text x="310.4" y="138.8">85</text>
<text x="310.8" y="149">5</text>
<text x="310.4" y="151.5">31</text>
<text x="310.4" y="154.1">57</text>
<text x="310.4" y="156.6">60</text>
<text x="310.4" y="159.1">84</text>
<text x="310.4" y="161.7">86</text>
<text x="310.4" y="164.2">16</text>
</g>
</svg>
